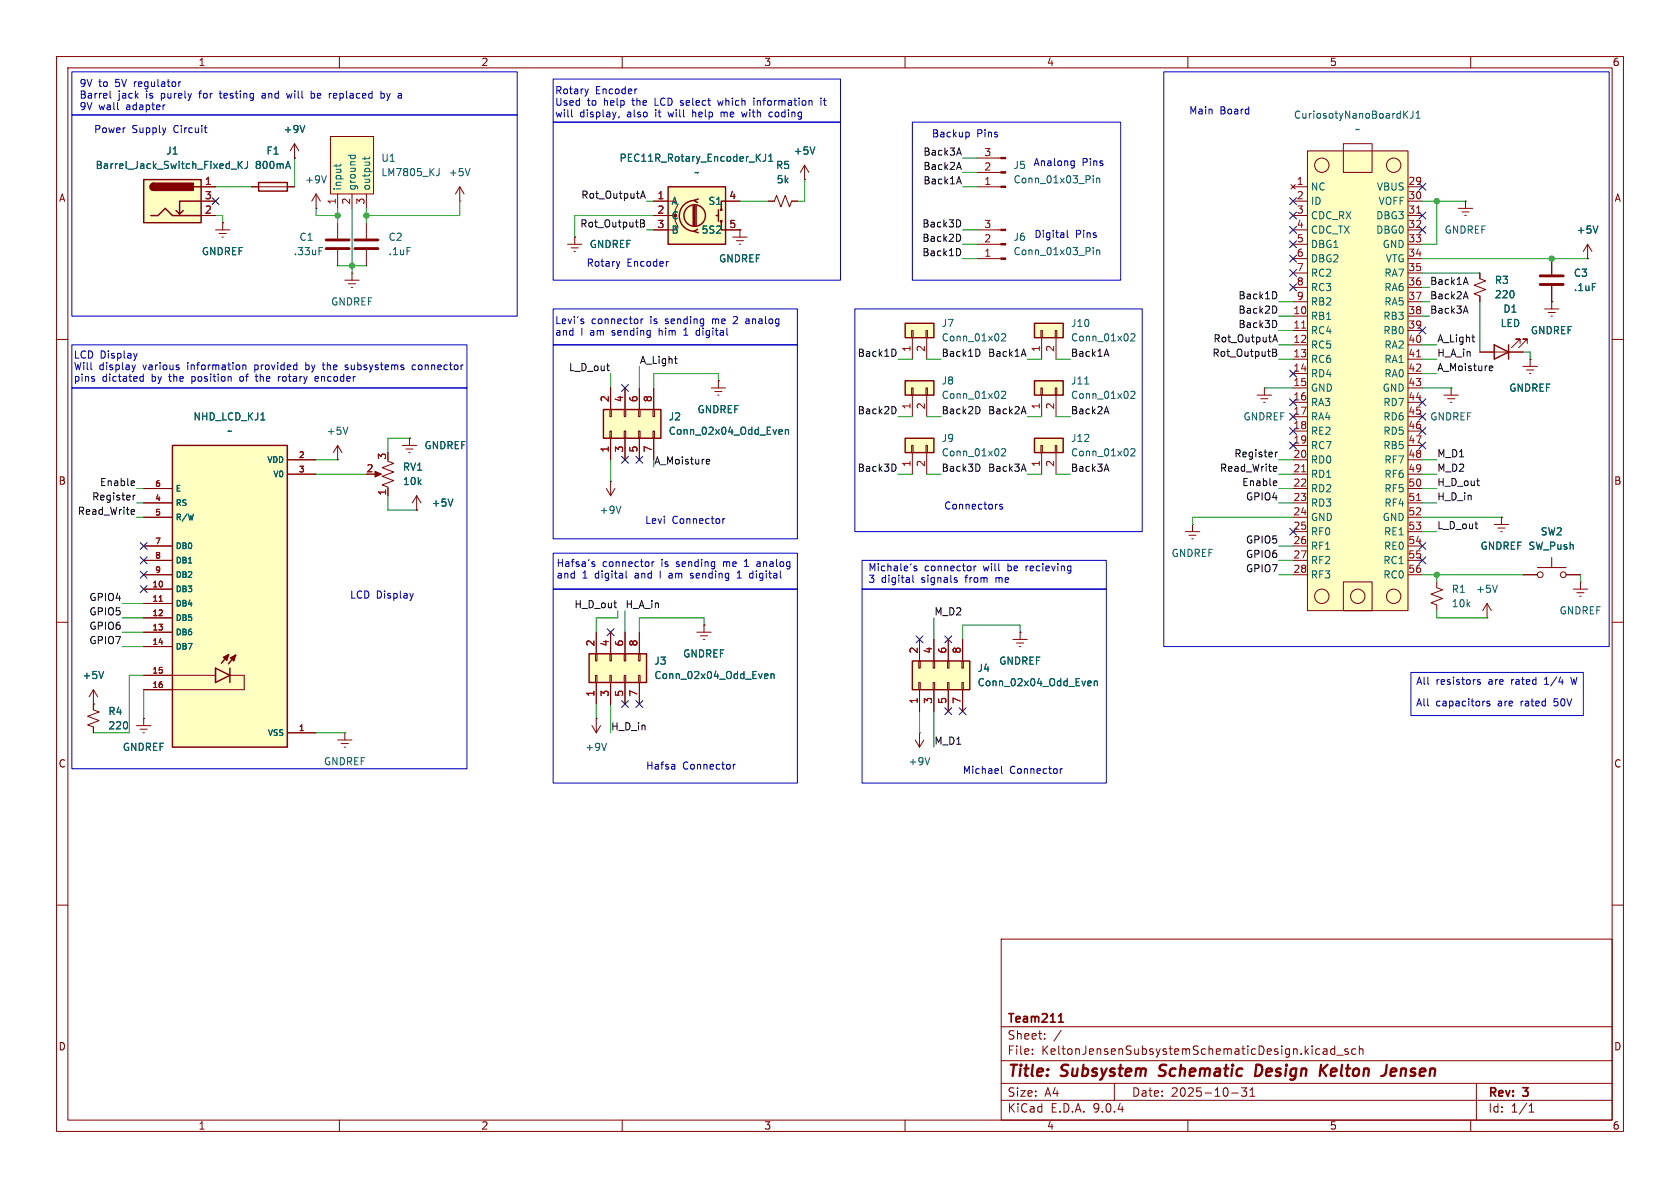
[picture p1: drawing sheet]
<svg xmlns="http://www.w3.org/2000/svg" width="297mm" height="210mm" viewBox="0 0 297 210" stroke-linecap="round" stroke-linejoin="round" font-family="sans-serif">
<g fill="none" stroke="#840000" stroke-width=".18">
<path d="M10 10h277v190h-277zM12 12h273v186h-273zM60 10v2M110 10v2M160 10v2M210 10v2M260 10v2M81.3 35.6h.1M81.3 33l-.8 1.3M81.3 33l.7 1.3M81.3 33v2.6M61 49.5h2.5"/>
<path d="M61.6 50.2h1.3M62.1 50.8h.3M62.2 48.3h.1M62.2 48.3v1.2M129.5 41.9h2.6M130.2 42.5h1.2M130.7 43.2h.2M130.8 40.6h.1M130.8 40.6v1.3M10 60h2M285 60h2M10 110h2"/>
<path d="M285 110h2M10 160h2M177 166h108v32h-108zM285 160h2M60 198v2M110 198v2M160 198v2M177 194.5h108M177 191.5h108M177 187.5h108M177 181.5h108M182.5 186.3v.1"/>
<path d="M182.5 185.5v.1M184.7 183.6v.1M184.7 182.8v.1M187.6 182.1l-1.3 2M197 191.5v3M210 198v2M217.7 193.2h1.2M219.5 192.3h.9l-.5 .6 .4 .1v.7l-.2 .1h-.4l-.2-.1M221 193.8h.8M221 192.7l.4-.4v1.5M234 185.5h.5l.1 .9M234.6 185.8h-.5a.29 .29 0 0 0-.2 .3 .29 .29 0 0 0 .2 .3l.5-.1"/>
<path d="M236 185.5l-.5-.1-.3 .3v.4l.2 .2h.6M236 184.9v1.5M236.3 186.5h1.2M238.3 185.5l-.3-.1-.3 .2 .1 .2 .5 .2v.3h-.6M239.7 185.5l-.5-.1-.2 .3v.4l.1 .2h.6M240.3 185.5l.2-.1 .4 .1 .1 .9M240.3 184.9v1.5M260 198v2M261 191.5v6.5M270.3 196.6h.9M270.3 195.5l.4-.4v1.5"/>
</g>
<path d="M204.8 190.1l.3 .1M205.1 188.4l-.1 .2 .1 .4M222.9 188.3l-.8-.1-.2 2h.4l.6-.3M233.7 189.1l.7 1.1M234.7 188.2l-1.3 1.2M246.8 189.4l-.9 .1M246.9 189.2l-.3-.3h-.4l-.3 .3v.9l.2 .1 .5-.1" fill="none" stroke="#840000" stroke-width=".4"/>
<path d="M187.3 179.5l.3-.3v1.5M187.1 180.7h.9" fill="none" stroke="#840000" stroke-width=".3"/>
<path d="M83.1 29.8l-.4 1.3" fill="none" stroke="#006464" stroke-width=".18"/>
<path d="M118.1 33h10.2v10.2h-10.2z" fill="#ffffc2"/>
<g fill="none" stroke="#840000" stroke-width=".25">
<path d="M118.1 33h10.2v10.2h-10.2zM122.6 36.3v3.6M122.8 35.4a2.73 2.73 0 0 0-2.7 2.8 2.73 2.73 0 0 0 2.7 2.7M122.8 36.3v3.6M123.1 36.3v3.6M123.4 35.2l-.7 .2 .6 .4M126.6 38.1h.4M127 37.1v2M127.5 39.1v1.5h.8M128.3 35.6h-.8v1.5M123.3 40.5l-.6 .4 .7 .2"/>
<circle cx="122.8" cy="38.1" r="1.9"/>
<circle cx="127.5" cy="37.1" r=".13"/>
<circle cx="127.5" cy="39.1" r=".13"/>
</g>
<path d="M115.6 38.1h3.8v1l.5 1M115.6 35.6h2.5M119.9 36.1l-.5 1v1h-.5M128.3 35.6h2.5M119.4 40.1v.5h-3.8M128.3 40.6h2.5" fill="none" stroke="#840000" stroke-width=".18"/>
<path d="M133.9 27.8l.5 .7M134.4 27.2l-.7 .8M135.3 27.2v1a.41 .41 0 0 1-.4 .3M135.9 28.5h.7M135.9 27.6l.4-.4v1.3" fill="none" stroke="#006464" stroke-width=".18"/>
<path d="M106.7 72.4h10.1v5.1h-10.1z" fill="#ffffc2"/>
<path d="M106.7 72.4h10.1v5.1h-10.1z" fill="none" stroke="#840000" stroke-width=".25"/>
<g fill="none" stroke="#840000" stroke-width=".18">
<path d="M107.8 76.2h.3v1.3h-.3zM107.8 72.4h.3v1.3h-.3zM107.9 68.6v3.8M107.9 77.5v3.8M110.4 76.2h.2v1.3h-.2zM110.4 72.4h.2v1.3h-.2zM110.5 68.6v3.8M110.5 77.5v3.8M112.9 76.2h.3v1.3h-.3zM112.9 72.4h.3v1.3h-.3zM113 68.6v3.8M113 77.5v3.8"/>
<path d="M115.4 76.2h.3v1.3h-.3zM115.4 72.4h.3v1.3h-.3zM115.6 68.6v3.8M115.6 77.5v3.8M104.6 128.3l.8 1.2M105.4 127h.1M105.4 127v2.5M106.2 128.3l-.8 1.2"/>
</g>
<path d="M137.9 75.9l.3 .1 .1 .2-.6 .2M138.2 76.7l-.3 .1M138.8 76.1l.2-.2 .3 .1 .1 .8M138.8 75.9v.9M107.2 131.4l-.4 1.3" fill="none" stroke="#006464" stroke-width=".18"/>
<path d="M182.9 77.5h5.1v2.5h-5.1z" fill="#ffffc2"/>
<path d="M182.9 77.5h5.1v2.5h-5.1z" fill="none" stroke="#840000" stroke-width=".25"/>
<path d="M172.7 33h4.2M172.7 30.5h4.2M172.7 27.9h4.2M184 78.7h.3v1.3h-.3zM186.6 78.7h.2v1.3h-.2zM184.1 80v3.8M186.7 80v3.8" fill="none" stroke="#840000" stroke-width=".18"/>
<path d="M193.3 31.1v.1M193.3 31.5v.8M193.9 31.5v.8M193.9 31.6l.2-.1h.3v.8M199.9 79.4l.5-.1 .2 .4-.7 .9h.7" fill="none" stroke="#006464" stroke-width=".18"/>
<g fill="#840000" stroke="#840000" stroke-width=".18">
<path d="M176.9 32.9h.9v.2h-.9z"/>
<path d="M176.9 30.4h.9v.2h-.9z"/>
<path d="M176.9 27.8h.9v.3h-.9z"/>
</g>
<path d="M160 57.2h5.1v2.5h-5.1z" fill="#ffffc2"/>
<path d="M160 57.2h5.1v2.5h-5.1z" fill="none" stroke="#840000" stroke-width=".25"/>
<path d="M59.7 39.4v2.8M59.7 44.2v2.8M161.2 58.4h.2v1.3h-.2zM161.3 59.7v3.8M163.7 58.4h.3v1.3h-.3zM163.8 59.7v3.8M123.2 111.8h2.5M123.8 112.4h1.3M124.3 113h.3M124.5 110.5h.1M124.5 110.5v1.3" fill="none" stroke="#840000" stroke-width=".18"/>
<path d="M56.4 43.8h.6M177.1 59.1l.4-.1 .3 .4-.8 .9h.8" fill="none" stroke="#006464" stroke-width=".18"/>
<path d="M57.7 42.4h4M57.7 43.9h4" fill="none" stroke="#840000" stroke-width=".51"/>
<path d="M160 67.3h5.1v2.6h-5.1z" fill="#ffffc2"/>
<path d="M160 67.3h5.1v2.6h-5.1z" fill="none" stroke="#840000" stroke-width=".25"/>
<path d="M161.2 68.6h.2v1.3h-.2zM161.3 69.9v3.8M163.7 68.6h.3v1.3h-.3zM163.8 69.9v3.8" fill="none" stroke="#840000" stroke-width=".18"/>
<path d="M177.1 69.3l.4-.1 .3 .3-.8 .9h.8" fill="none" stroke="#006464" stroke-width=".18"/>
<path d="M104.1 115.6h10.2v5.1h-10.2z" fill="#ffffc2"/>
<path d="M104.1 115.6h10.2v5.1h-10.2z" fill="none" stroke="#840000" stroke-width=".25"/>
<g fill="none" stroke="#840000" stroke-width=".18">
<path d="M105.3 119.4h.2v1.3h-.2zM105.3 115.6h.2v1.2h-.2zM105.4 111.8v3.8M107.8 119.4h.3v1.3h-.3zM107.8 115.6h.3v1.2h-.3zM107.9 111.8v3.8M110.4 119.4h.2v1.3h-.2zM110.4 115.6h.2v1.2h-.2zM110.5 111.8v3.8M112.9 119.4h.3v1.3h-.3zM112.9 115.6h.3v1.2h-.3zM113 111.8v3.8"/>
<path d="M105.4 120.7v3.8M107.9 120.7v3.8M110.5 120.7v3.8M113 120.7v3.8"/>
</g>
<path d="M135.3 119.1l.4 .1 .1 .2-.6 .1M135.7 119.9l-.4 .1M136.3 119.2l.2-.1 .3 .1v.8M136.3 119.1v.9" fill="none" stroke="#006464" stroke-width=".18"/>
<path d="M58.4 24.1h7.6v10.2h-7.6z" fill="#ffffc2"/>
<g fill="none" stroke="#840000" stroke-width=".18">
<path d="M39.4 39.4h.1M39.4 39.4v1.2M44.4 33h7.7M52.1 27.9h.1M52.1 25.4l-.8 1.3M52.1 25.4l.7 1.3M52.1 25.4v2.5M55.9 36.8h.1M55.9 34.3l-.8 1.3M55.9 34.3l.7 1.3M55.9 34.3v2.5M58.4 24.1h7.6v10.2h-7.6z"/>
<path d="M59.7 34.3v2.5M62.2 34.3v2.5M64.8 34.3v2.5M64.8 39.4v2.8M257.8 36.8h2.5M258.4 37.5h1.3M259 38.1h.2M259.1 35.6h.1M259.1 35.6v1.2M38.1 40.6h2.5M38.7 41.3h1.3M39.2 41.9h.3"/>
<path d="M64.8 44.2v2.8M107.2 86.4l.7 1.2M107.9 85.1h.1M107.9 85.1v2.5M108.7 86.4l-.8 1.2M24.1 128.3h2.6M24.8 128.9h1.2M25.3 129.5h.2M25.4 127h.1M25.4 127v1.3"/>
</g>
<g fill="none" stroke="#006464" stroke-width=".18">
<path d="M50.6 29.4h.6M50.9 28.5l.4 1.3M53.9 22.2l-.4 1.2M57.7 31.1l-.4 1.2M59.4 29v.5M60.3 29l-.2 .3h-1.1M61.5 27.5h1.3M62 27.5v.3M62.7 27.5l.1 .3M64.5 27.8v.4M65.3 27.8l-.1 .3h-1.1M77.6 29.8v.9a.41 .41 0 0 1-.4 .4"/>
<path d="M109.8 89.5l-.5 1.2"/>
</g>
<path d="M62.7 42.4h4.1M62.7 43.9h4.1" fill="none" stroke="#840000" stroke-width=".51"/>
<path d="M45.7 32.3h5.1v1.5h-5.1z" fill="none" stroke="#840000" stroke-width=".25"/>
<path d="M160 77.5h5.1v2.5h-5.1z" fill="#ffffc2"/>
<path d="M160 77.5h5.1v2.5h-5.1z" fill="none" stroke="#840000" stroke-width=".25"/>
<g fill="none" stroke="#840000" stroke-width=".18">
<path d="M142.2 31.8h.1M142.2 29.2l-.7 1.3M142.2 29.2l.8 1.3M142.2 29.2v2.6M125.7 68.6h2.6M126.4 69.2h1.2M126.9 69.9h.2M127 67.3h.1M127 67.3v1.3M161.2 78.7h.2v1.3h-.2zM163.7 78.7h.3v1.3h-.3zM161.3 80v3.8"/>
<path d="M163.8 80v3.8"/>
</g>
<path d="M144.1 26l-.5 1.2M177.1 79.4l.4-.1 .3 .4-.8 .9h.8" fill="none" stroke="#006464" stroke-width=".18"/>
<path d="M25.4 31.8h10.2v7.6h-10.2z" fill="#ffffc2"/>
<path d="M25.4 31.8h10.2v7.6h-10.2zM26.7 38.1h1.2l1.3-1.3 1.3 1.3h5.1M27.2 32.4a.64 .64 0 0 0-.7 .6 .64 .64 0 0 0 .7 .7M32.4 37.2l-.7 .6M34.3 33h1.3M35.6 35.6h-3.9v2.2l-.6-.6" fill="none" stroke="#840000" stroke-width=".25"/>
<g fill="#840000" stroke="#840000" stroke-width=".25">
<path d="M26.7 32.6l.5-.2v1.3a.63 .63 0 0 1-.6-.4 .63 .63 0 0 1 .1-.7z"/>
<path d="M27.2 32.4h7v1.3h-7z"/>
</g>
<path d="M35.6 33h2.5M35.6 35.6h2.5M35.6 38.1h2.5" fill="none" stroke="#840000" stroke-width=".18"/>
<path d="M40.9 29.9h.9M42.1 28.5v1.3M42.3 29.1l.5 .7M42.8 28.5l-.7 .7M43.8 28.5v.9a.41 .41 0 0 1-.5 .4" fill="none" stroke="#006464" stroke-width=".18"/>
<path d="M161.3 116.8h10.1v5.1h-10.1z" fill="#ffffc2"/>
<path d="M161.3 116.8h10.1v5.1h-10.1z" fill="none" stroke="#840000" stroke-width=".25"/>
<g fill="none" stroke="#840000" stroke-width=".18">
<path d="M135.9 35.6h1l.4-1.1 .7 2.1 .8-2.1 .8 2.1 .4-1h1M100.3 43.2h2.6M101 43.8h1.2M101.5 44.5h.2M101.6 41.9h.1M101.6 41.9v1.3M59.7 78.7l-.8 1.3M59.7 78.7l.8 1.3M59.7 78.7v2.6M71.1 78.7h2.6M71.8 79.4h1.2M72.4 77.5h.1"/>
<path d="M72.4 77.5v1.2M59.7 81.3h.1M66 83.8h1.1M68.6 81.5l1 .4-2 .8 2 .7-2 .8 2 .8-2 .7 1 .4v1.5M72.3 80h.2M73.7 90.2h.1M73.7 87.6l-.8 1.3M73.7 87.6l.7 1.3M73.7 87.6v2.6M162.4 116.8h.3v1.3h-.3zM162.6 113v3.8M165 116.8h.2v1.3h-.2z"/>
<path d="M165.1 113v3.8M167.5 116.8h.3v1.3h-.3zM167.6 113v3.8M170.1 116.8h.2v1.3h-.2zM170.2 113v3.8M162.4 120.7h.3v1.2h-.3zM162.6 121.9v3.8M165 120.7h.2v1.2h-.2zM165.1 121.9v3.8M167.5 120.7h.3v1.2h-.3zM167.6 121.9v3.8M170.1 120.7h.2v1.2h-.2z"/>
<path d="M170.2 121.9v3.8"/>
</g>
<path d="M61.5 75.5l-.4 1.3M80.1 88.2l-.5 1.3M192.5 120.4h.3l.1 .3-.6 .1M192.8 121.2h-.3M193.5 120.5l.1-.1h.3l.1 .8M193.5 120.4v.8" fill="none" stroke="#006464" stroke-width=".18"/>
<path d="M66.3 83.3l1.1 .5-1.1 .5z" fill="#840000" stroke="#840000" stroke-width=".18"/>
<path d="M182.9 67.3h5.1v2.6h-5.1z" fill="#ffffc2"/>
<path d="M182.9 67.3h5.1v2.6h-5.1z" fill="none" stroke="#840000" stroke-width=".25"/>
<g fill="none" stroke="#840000" stroke-width=".18">
<path d="M184 68.6h.3v1.3h-.3zM184.1 69.9v3.8M186.6 68.6h.2v1.3h-.2zM186.7 69.9v3.8M179.1 113h2.5M179.7 113.7h1.3M180.2 114.3h.3M180.3 111.8h.1M180.3 111.8v1.2M16.5 121.9v3.6l1 .4-2 .7 2 .8-2 .7 1 .4v1M16.5 124.5h.1M16.5 121.9l-.8 1.3"/>
<path d="M16.5 121.9l.8 1.3M59.7 130.8h2.5M60.3 131.4h1.3M60.8 132.1h.3M61 129.5h.1M61 129.5v1.3M161.8 130.8l.8 1.3M162.6 129.5h.1M162.6 129.5v2.6M163.3 130.8l-.7 1.3"/>
</g>
<path d="M191.8 67.9h.7M199.9 69.3l.5-.1 .2 .3-.7 .9h.7M18.3 118.7l-.4 1.3M164.4 133.9l-.4 1.3" fill="none" stroke="#006464" stroke-width=".18"/>
<path d="M30.5 78.7h20.3v53.4h-20.3z" fill="#ffffc2"/>
<g fill="none" stroke="#840000" stroke-width=".25">
<path d="M30.5 78.7h20.3v53.4h-20.3zM38.1 118.1l2.5 1.3-2.5 1.3zM39.9 116.1l-.2 .2M40 116h.1v.7M40.4 115.7l-.9 .5 .6 .5M40.4 115.7l-1.3 1.5M40.4 115.7l-.3 1M40.6 118.1v2.6M41.2 116.2l-.3 .2M41.2 116.1h.2l-.1 .7M41.7 115.8l-.9 .5 .5 .5M41.7 115.8l-1.3 1.5"/>
<path d="M41.7 115.8l-.4 1"/>
</g>
<g fill="none" stroke="#840000" stroke-width=".18">
<path d="M172.7 45.7h4.2M172.7 43.2h4.2M172.7 40.6h4.2M25.4 86.4h5.1M25.4 88.9h5.1M25.4 91.4h5.1M25.4 96.5h5.1M25.4 99.1h5.1M50.8 81.3h5.1M50.8 83.8h5.1M25.4 119.4h12.7M25.4 101.6h5.1"/>
<path d="M25.4 104.1h5.1M25.4 106.7h5.1M25.4 109.2h5.1M25.4 111.8h5.1M25.4 114.3h5.1M40.6 119.4h2.6v2.5h-17.8M50.8 129.5h5.1"/>
</g>
<path d="M28.1 106.3h.6" fill="none" stroke="#a90000" stroke-width=".18"/>
<path d="M193.3 43.8v.1M193.3 44.2v.8M193.9 44.2v.8M193.9 44.3l.2-.1h.3v.8M46.1 74.2h.7" fill="none" stroke="#006464" stroke-width=".18"/>
<g fill="#840000" stroke="#840000" stroke-width=".18">
<path d="M176.9 45.6h.9v.2h-.9z"/>
<path d="M176.9 43.1h.9v.2h-.9z"/>
<path d="M176.9 40.5h.9v.3h-.9z"/>
</g>
<path d="M182.9 57.2h5.1v2.5h-5.1z" fill="#ffffc2"/>
<path d="M182.9 57.2h5.1v2.5h-5.1z" fill="none" stroke="#840000" stroke-width=".25"/>
<g fill="none" stroke="#840000" stroke-width=".18">
<path d="M184 58.4h.3v1.3h-.3zM184.1 59.7v3.8M186.6 58.4h.2v1.3h-.2zM186.7 59.7v3.8M261.6 48.3v1l1 .4-2 .7 2 .8-2 .7 1 .4v1M209.5 94h2.6M210.2 94.6h1.3M210.7 95.3h.2M210.8 92.7h.1M210.8 92.7v1.3M264.2 92.7h2.5M264.8 93.3h1.3"/>
<path d="M265.3 94h.3M265.4 91.4h.1M265.4 91.4v1.3M274.3 98.6v1.7M254 102.9v1l1 .4-2 .7 2 .8-2 .8 1 .3v1.1M262.9 109.2h.1M262.9 106.7l-.8 1.3M262.9 106.7l.8 1.3M262.9 106.7v2.5M269.2 101.6h2.6M271.8 100.3h5.1M276.9 101.6h2.5"/>
<circle cx="272.3" cy="101.6" r=".51"/>
<circle cx="276.4" cy="101.6" r=".51"/>
</g>
<path d="M199.9 59.1l.5-.1 .2 .4-.7 .9h.7M264.7 103.4l-.4 1.3" fill="none" stroke="#006464" stroke-width=".18"/>
<path d="M231.1 26.7h17.8v81.3h-17.8z" fill="#ffffc2"/>
<g fill="none" stroke="#840000" stroke-width=".18">
<path d="M35.6 33h2.5M35.6 35.6h2.5M35.6 38.1h2.5M39.4 39.4h.1M44.4 33h1.3M50.8 33h1.3M52.1 27.9h.1M115.6 35.6h2.5M115.6 38.1h2.5M128.3 35.6h2.5M135.9 35.6h1M140 35.6h1"/>
<path d="M142.2 31.8h.1M228.2 32.6l.8 .8M228.6 33h2.5M228.6 35.6h2.5M228.6 38.1h2.5M229 32.6l-.8 .8M231.1 26.7h17.8v81.3h-17.8zM237.5 25.4h5.1v5.1h-5.1zM248.9 33h2.6M248.9 35.6h2.6M248.9 38.1h2.6M101.6 41.9h.1"/>
<path d="M115.6 40.6h2.5M128.3 40.6h2.5M130.8 40.6h.1M228.6 40.6h2.5M228.6 43.2h2.5M228.6 45.7h2.5M228.6 48.3h2.5M228.6 50.8h2.5M228.6 53.3h2.5M228.6 55.9h2.5M228.6 58.4h2.5M248.9 40.6h2.6"/>
<path d="M248.9 43.2h2.6M248.9 45.7h2.6M248.9 48.3h2.6M248.9 50.8h2.6M248.9 53.3h2.6M248.9 55.9h2.6M248.9 58.4h2.6M261.6 48.3v1M261.6 52.3v1M273 54.6h2.6M273.7 55.2h1.3M274.2 55.9h.2"/>
<path d="M274.3 53.3h.1M274.3 45.7v2.8M274.3 50.5v4.1M280.7 45.7h.1M280.7 43.2l-.8 1.3M280.7 43.2l.7 1.3M280.7 43.2v2.5M72.4 77.5h.1M107.9 68.6v3.8M107.9 77.5v3.8M110.5 68.6v3.8M110.5 77.5v3.8"/>
<path d="M113 68.6v3.8M113 77.5v3.8M115.6 68.6v3.8M115.6 77.5v3.8M127 67.3h.1M222.2 69.9h2.6M222.9 70.5h1.3M223.4 71.1h.2M223.5 68.6h.1M223.5 68.6v1.3M228.6 61h2.5M228.6 63.5h2.5"/>
<path d="M228.6 66h2.5M228.6 68.6h2.5M228.6 71.1h2.5M228.6 73.7h2.5M228.6 76.2h2.5M228.6 78.7h2.5M248.9 61h2.6M248.9 63.5h2.6M248.9 66h2.6M248.9 68.6h2.6M248.9 71.1h2.6M248.9 73.7h2.6"/>
<path d="M248.9 76.2h2.6M248.9 78.7h2.6M255.3 69.9h2.5M255.9 70.5h1.3M256.4 71.1h.3M256.5 68.6h.1M256.5 68.6v1.3M261.6 62.2h7.6M268.7 60.7v-.8h-.7h.7l-1.5 1.6M269.2 64.8h2.6M269.9 65.4h1.2M270 60.7v-.8h-.8h.8l-1.5 1.6"/>
<path d="M270.4 66h.2M270.5 63.5h.1M270.5 63.5v1.3M25.4 86.4h5.1M25.4 88.9h5.1M25.4 91.4h5.1M25.4 96.5h5.1M25.4 99.1h5.1M50.8 81.3h5.1M50.8 83.8h5.1M68.6 86.4v1.2M73.7 90.2h.1"/>
<path d="M228.6 81.3h2.5M228.6 83.8h2.5M228.6 86.4h2.5M228.6 88.9h2.5M228.6 91.4h2.5M228.6 94h2.5M228.6 96.5h2.5M228.6 99.1h2.5M248.9 81.3h2.6M248.9 83.8h2.6M248.9 86.4h2.6M248.9 88.9h2.6"/>
<path d="M248.9 91.4h2.6M248.9 94h2.6M248.9 96.5h2.6M248.9 99.1h2.6M265.4 91.4h.1M25.4 101.6h5.1M25.4 104.1h5.1M25.4 106.7h5.1M25.4 109.2h5.1M25.4 111.8h5.1M25.4 114.3h5.1M25.4 119.4h5.1"/>
<path d="M105.4 111.8v3.8M107.9 111.8v3.8M110.5 111.8v3.8M113 111.8v3.8M124.5 110.5h.1M162.6 113v3.8M165.1 113v3.8M167.6 113v3.8M170.2 113v3.8M180.3 111.8h.1M228.6 101.6h2.5M237.5 102.9h5.1v5.1h-5.1z"/>
<path d="M248.9 101.6h2.6M269.2 101.6h2.6M276.9 101.6h2.5M278.1 104.1h2.6M278.8 104.8h1.2M279.3 105.4h.2M279.4 102.9h.1M279.4 102.9v1.2M16.5 124.5h.1M16.5 124.5v1M16.5 128.5v1M25.4 127h.1"/>
<path d="M25.4 121.9h5.1M50.8 129.5h5.1M105.4 120.7v3.8M107.9 120.7v3.8M110.5 120.7v3.8M113 120.7v3.8M162.6 121.9v3.8M165.1 121.9v3.8M167.6 121.9v3.8M170.2 121.9v3.8"/>
<circle cx="233.7" cy="29.2" r="1.27"/>
<circle cx="246.4" cy="29.2" r="1.27"/>
<circle cx="233.7" cy="105.4" r="1.27"/>
<circle cx="240" cy="105.4" r="1.27"/>
<circle cx="246.4" cy="105.4" r="1.27"/>
</g>
<path d="M250.4 37.7h.8M230.1 58h.7M250.4 63.1h.8M230.1 83.4h.7M250.4 88.5h.8M28.1 106.3h.6" fill="none" stroke="#a90000" stroke-width=".18"/>
<g fill="none" stroke="#006464" stroke-width=".18">
<path d="M248.9 19.6l-.7 .8M249.8 19.6v.9a.41 .41 0 0 1-.5 .4M250.3 20l.4-.4v1.3M40.9 29.9h.9M42.1 28.5v1.3M42.3 29.1l.5 .7M42.8 28.5l-.7 .7M43.8 28.5v.9a.41 .41 0 0 1-.5 .4M50.6 29.4h.6M50.9 28.5l.4 1.3M53.9 22.2l-.4 1.2M133.9 27.8l.5 .7"/>
<path d="M134.4 27.2l-.7 .8M135.3 27.2v1a.41 .41 0 0 1-.4 .3M135.9 28.5h.7M135.9 27.6l.4-.4v1.3M144.1 26l-.5 1.2M248.3 20.2l.6 .7M250.3 20.9h.8M282.5 39.9l-.4 1.3M46.1 74.2h.7M137.9 75.9l.3 .1 .1 .2-.6 .2M138.2 76.7l-.3 .1M138.8 76.1l.2-.2 .3 .1 .1 .8"/>
<path d="M138.8 75.9v.9M80.1 88.2l-.5 1.3M18.3 118.7l-.4 1.3M135.3 119.1l.4 .1 .1 .2-.6 .1M135.7 119.9l-.4 .1M136.3 119.2l.2-.1 .3 .1v.8M136.3 119.1v.9M192.5 120.4h.3l.1 .3-.6 .1M192.8 121.2h-.3M193.5 120.5l.1-.1h.3l.1 .8M193.5 120.4v.8"/>
</g>
<path d="M272.3 48.8h4.1M272.3 50.3h4.1" fill="none" stroke="#840000" stroke-width=".51"/>
<path d="M264.2 61l2.5 1.2-2.5 1.3zM266.7 61v2.5" fill="none" stroke="#840000" stroke-width=".25"/>
<g fill="none" stroke="#0f0f0f" stroke-width=".18">
<path d="M113.2 38.9l.6 .1 .1 .2-.2 .3M113.2 39.5h.5M113.2 35l.5-1.2 .4 1.2M113.4 34.7h.6M113.7 39.5l.3 .2-.1 .3-.7 .1M169.2 32.1h.6M169.2 27.1h.6M169.2 29.6h.6M169.5 31.2l.5 1.3M169.5 26.2l.5 1.2M169.5 28.7l.5 1.3M169.6 38.9l.2 .5-.2 .7"/>
<path d="M169.6 41.5l.2 .4-.2 .7M169.6 44l.2 .5-.2 .6M225.5 51.6l.2 .5-.2 .7M225.5 54.2l.2 .4-.2 .7M225.5 56.7l.2 .5-.2 .6M258.8 49.9h.6M258.8 52.5h.6M258.8 55h.6M259.1 49l.4 1.3M259.1 51.6l.4 1.2M259.1 54.1l.4 1.3M260.2 59.6h.5"/>
<path d="M119.2 63.4h.5M119.6 64.3h.1M158.2 61.8l.2 .5-.2 .6M158.2 71.9l.2 .5-.2 .7M173 61.8l.2 .5-.2 .6M173 71.9l.2 .5-.2 .7M180.7 72.8h.6M180.7 62.6h.6M181 71.9l.4 1.2M181 61.7l.4 1.3M195.3 72.8h.6M195.3 62.6h.6"/>
<path d="M195.6 61.7l.4 1.3M195.6 71.9l.4 1.2M225 60.4l.4-1.2 .4 1.2M225 61.7l.6 .1 .1 .3-.3 .2M225 62.3h.4M225.1 60.1h.6M225.4 62.3l.3 .3v.3l-.7 .1M225.5 79.9v.9M225.8 79.9l-.3 .3M260.6 60.4h.1M263.5 64.7h.3l.1 .3-.6 .1M263.8 65.5h-.3"/>
<path d="M23.4 90.1h.3l.1 .3-.6 .1M23.5 87.5v.9M23.6 85l.2 .3-.6 .1M23.7 85.8h-.1M23.7 90.9h-.3M23.9 87.5l-.4 .3M125 81.2l.4 .1 .1 .2-.6 .1M125.4 82h-.4M158.2 82.1l.2 .5-.2 .6M173 82.1l.2 .5-.2 .6M180.7 82.9h.6M181 82l.4 1.3"/>
<path d="M195.3 82.9h.6M195.6 82l.4 1.3M225.3 82.5h.4v.3l-.6 .1M225.5 85l.2 .3-.6 .1M225.7 85.8h-.2M225.7 83.2l-.4 .1"/>
</g>
<g fill="none" stroke="#009600" stroke-width=".18">
<path d="M38.1 38.1h1.3v1.3M38.1 33h6.3M52.1 27.9v5.1M55.9 36.8v1.3h3.8M59.7 36.8v2.6M62.2 36.8v11.5M64.8 36.8v2.6M81.3 35.6v2.5h-16.5M114.3 35.6h1.3M115.6 38.1h-14v3.8M130.8 35.6h5.1M142.2 31.8v3.8h-1.2"/>
<path d="M170.2 30.5h2.5M170.2 33h2.5M170.2 27.9h2.5M251.5 35.6h7.6M254 35.6v7.6h-2.5M59.7 47h5.1M114.3 40.6h1.3M170.2 40.6h2.5M170.2 45.7h2.5M170.2 43.2h2.5M226.1 55.9h2.5M226.1 53.3h2.5"/>
<path d="M226.1 58.4h2.5M251.5 45.7h29.2M251.5 55.9h1.2M251.5 48.3h10.1M251.5 50.8h1.2M251.5 53.3h1.2M261.6 53.3v8.9M72.4 77.5h-3.8v2.5M107.9 66v2.6M113 64.8v3.8M127 67.3v-1.3h-11.4v2.6M158.7 63.5h2.6"/>
<path d="M158.7 73.7h2.6M163.8 63.5h2.6M163.8 73.7h2.6M181.6 63.5h2.5M181.6 73.7h2.5M186.7 63.5h2.5M186.7 73.7h2.5M223.5 68.6h5.1M226.1 63.5h2.5M226.1 61h2.5M251.5 66h2.5M251.5 68.6h5"/>
<path d="M251.5 63.5h2.5M251.5 61h2.5M269.2 62.2h1.3v1.3M24.1 88.9h1.3M24.1 86.4h1.3M24.1 91.4h1.3M55.9 83.8h8.9M55.9 81.3h3.8M68.6 87.6v2.6h5.1M107.9 81.3v3.8M158.7 83.8h2.6M163.8 83.8h2.6"/>
<path d="M181.6 83.8h2.5M186.7 83.8h2.5M226.1 83.8h2.5M226.1 81.3h2.5M226.1 88.9h2.5M226.1 86.4h2.5M226.1 96.5h2.5M226.1 99.1h2.5M228.6 91.4h-17.8v1.3M251.5 83.8h2.5M251.5 81.3h2.5M251.5 88.9h2.5"/>
<path d="M251.5 86.4h2.5M251.5 91.4h13.9M251.5 94h2.5M21.6 109.2h3.8M21.6 114.3h3.8M21.6 111.8h3.8M21.6 106.7h3.8M25.4 119.4h-2.5v10.1h-6.4M109.2 108v1.2h-3.8v2.6M110.5 108v3.8M124.5 110.5v-1.3h-11.5v2.6M165.1 109.2v3.8"/>
<path d="M180.3 111.8v-1.3h-10.1v2.5M226.1 101.6h2.5M251.5 101.6h17.7M254 108v1.2h8.9M254 101.6v1.3M279.4 101.6v1.3M25.4 121.9v5.1M55.9 129.5h5.1M105.4 124.5v2.5M107.9 124.5v5M162.6 125.7v3.8M165.1 125.7v6.4"/>
</g>
<g fill="none" stroke="#000084" stroke-width=".18">
<path d="M37.5 35l1.2 1.2M38.7 35l-1.2 1.2M228 35l1.2 1.2M228 37.5l1.2 1.2M229.2 35l-1.2 1.2M229.2 37.5l-1.2 1.2M250.9 32.4l1.2 1.2M250.9 37.5l1.2 1.2M252.1 32.4l-1.2 1.2M252.1 37.5l-1.2 1.2M228 42.6l1.2 1.2M228 50.2l1.2 1.2"/>
<path d="M228 47.7l1.2 1.2M228 45.1l1.2 1.2M228 40l1.2 1.2M229.2 42.6l-1.2 1.2M229.2 50.2l-1.2 1.2M229.2 47.7l-1.2 1.2M229.2 45.1l-1.2 1.2M229.2 40l-1.2 1.2M250.9 57.8l1.2 1.2M250.9 40l1.2 1.2M252.1 57.8l-1.2 1.2M252.1 40l-1.2 1.2"/>
<path d="M109.9 68l1.2 1.2M111.1 68l-1.2 1.2M228 65.4l1.2 1.2M228 78.1l1.2 1.2M228 75.6l1.2 1.2M228 70.5l1.2 1.2M228 73.1l1.2 1.2M229.2 65.4l-1.2 1.2M229.2 78.1l-1.2 1.2M229.2 75.6l-1.2 1.2M229.2 70.5l-1.2 1.2M229.2 73.1l-1.2 1.2"/>
<path d="M250.9 70.5l1.2 1.2M250.9 78.1l1.2 1.2M250.9 75.6l1.2 1.2M250.9 73.1l1.2 1.2M252.1 70.5l-1.2 1.2M252.1 78.1l-1.2 1.2M252.1 75.6l-1.2 1.2M252.1 73.1l-1.2 1.2M24.8 95.9l1.2 1.2M24.8 98.5l1.2 1.2M26 95.9l-1.2 1.2M26 98.5l-1.2 1.2"/>
<path d="M109.9 80.7l1.2 1.2M111.1 80.7l-1.2 1.2M112.4 80.7l1.2 1.2M113.6 80.7l-1.2 1.2M228 93.4l1.2 1.2M229.2 93.4l-1.2 1.2M250.9 95.9l1.2 1.2M250.9 98.5l1.2 1.2M252.1 95.9l-1.2 1.2M252.1 98.5l-1.2 1.2M24.8 103.5l1.2 1.2M24.8 101l1.2 1.2"/>
<path d="M26 103.5l-1.2 1.2M26 101l-1.2 1.2M107.3 111.2l1.3 1.2M108.6 111.2l-1.3 1.2M162 112.4l1.2 1.2M163.2 112.4l-1.2 1.2M167 112.4l1.2 1.2M168.2 112.4l-1.2 1.2M109.9 123.9l1.2 1.2M111.1 123.9l-1.2 1.2M112.4 123.9l1.2 1.2M113.6 123.9l-1.2 1.2"/>
<path d="M167 125.1l1.2 1.2M168.2 125.1l-1.2 1.2M169.6 125.1l1.2 1.2M170.8 125.1l-1.2 1.2"/>
</g>
<g fill="none" stroke="#0000c2" stroke-width=".18">
<path d="M12.7 12.7h78.7v7.6h-78.7zM19.5 16.1v1.1l.1 .1M31.6 14.5v.8M32 14.5l-.4 .2M38.7 16.5h.5M38.9 16.1l.1 1.2M46.7 16.5l-.3 .1M46.8 16.9h-.3l-.2 .1 .1 .3h.4M50.7 16.5l.2 .8 .2-.6 .3 .6M55 16.6l.4-.1 .2 .2-.1 .6h-.5M55 16.1v1.2M59.4 16.5h-.3l-.2 .2 .1 .6h.4"/>
<path d="M59.5 16.8l-.6 .1M67.3 16.6l.4-.1 .3 .2-.2 .6h-.5M67.3 16.1v1.2M68.4 16.5l.3 .8M68.5 17.7l-.1 .1M97.8 14h50.8v7.6h-50.8zM101 19.4v1.1l.2 .2M104 15.7l-.3 .9M112.6 15.7l-.2 .1M122.5 19.4v1.3M122.6 19.8l-.1 .1M126.9 17.8l.2 .8 .3-.6"/>
<path d="M127.5 19.8v.9M127.8 19.8l-.3 .1M131.1 19.8l.2 .9 .3-.6 .2 .6M133.3 17.3v.2M133.3 17.8v.8M136.5 19.9l-.3-.1-.3 .3 .2 .5h.4M143.5 17.8l.1 .8M145.1 17.3v.2M145.1 17.8v.8M145.6 17.8h.4M145.7 17.3v1.1l.3 .2M205.7 12.7h78.8v101.6h-78.8z"/>
<path d="M12.7 20.3h78.7v35.6h-78.7zM36.1 22.6h.5M36.3 23.4h.3M97.8 21.6h50.8v27.9h-50.8zM109.5 20.6l-.2 .2M161.3 21.6h36.8v27.9h-36.8zM170.9 23.4h.3l.2 .2-.1 .5-.4 .1M189.6 28.4l.3 .1M189.9 28.4v1.1l-.1 .1-.3 .1M189.9 29.2l-.3 .1M97.8 54.6h43.2v6.4h-43.2zM103 56.8l.2 .2-.2 .2"/>
<path d="M103 56.4h.2M109.6 46.2l-.3 .9M113.3 56.4v.8M113.7 56.4l-.4 .2M118.2 46.2l-.3 .1M120.9 59.3h.7M123.2 58.5l-.1 .5 .1 .2 .3 .1M129.8 55.9l-.1 .2M130.3 56.5l-.7 .7h.8M131.8 57l.2 .2h.3M132.3 56.4h-.4M132.3 56.7h-.3l-.2 .2"/>
<path d="M151.1 54.6h50.8v39.4h-50.8zM188.7 40.7v1.1l.2 .2M12.7 68.6h69.8v67.3h-69.8zM12.7 61h69.8v7.6h-69.8zM23.3 64.5l.3 .9M23.6 65.4l-.1 .3M23.9 64.5l-.3 .9M24.2 62.5l-.3 .8M24.7 67.2l.3 .2 .3-.1M25.3 66.1v1.3M25.3 66.6h-.3l-.3 .2M31.6 65v.3"/>
<path d="M42.5 66.6l-.1 .2 .1 .5M42.9 64.5v.9M42.9 64.6l.2-.1 .3 .1 .1 .8M45.3 66.1v1.1l.3 .2M49.2 66.6v.8M49.3 66.6l-.1 .2M54.1 64.1v1.3M54.1 65.3l.1 .1M54.2 64.5l-.1 .1M55.7 66.6v.7h.5M56.2 66.6l.1 .3-.6 .1M57 64.5h.4"/>
<path d="M57.1 64.1v1.1l.3 .2M61.5 64.6l-.3-.1-.2 .2 .6 .4M61.6 65.2l-.2 .2-.4-.1M73.5 64.6l-.4-.1-.2 .2 .1 .6h.5M97.8 61h43.2v34.3h-43.2zM97.8 97.8h43.2v6.3h-43.2zM104.7 99.7l.4 .1 .1 .2-.2 .1h-.4M104.7 99.4h.4M115.3 99.3v.8M115.6 99.3l-.3 .2M127.8 91.7v.8M128.1 91.7l-.3 .2"/>
<path d="M131.8 99.1l-.2 .1M134.2 99.3l-.4 .1M134.3 99.7h-.3l-.2 .1v.3h.5M152.4 99.1h43.2v5h-43.2zM177.2 89.2l-.3-.1-.2 .2 .1 .2 .4 .1v.3h-.5M73.1 104.9l-.3 .8M97.8 104.1h43.2v34.3h-43.2zM110.7 100.9v1.1l.2 .2M116.7 100.9v1.3M118.4 101.3l-.1 .1M118.4 101.7l-.2 .2 .2 .3M122 102.1l.4 .1"/>
<path d="M122.1 101.4v.3l.3 .1M130.3 102.2h.8M130.3 101.3l.4-.4v1.3M131.6 100.1h.7M133.1 101.4l-.4-.1-.2 .3 .1 .5h.5M133.1 100.9v1.3M152.4 104.1h43.2v34.3h-43.2zM161.4 101.7v1.1l.2 .2M162 100.1h-.3l-.1 .1v.2l.4 .1v.3h-.4M169.1 102.5l.1 .2-.1 .3M169.1 102.1l.1 .1M172.2 100.1v.8"/>
<path d="M172.6 100.1l-.4 .2M249.4 118.9h30.5v7.6h-30.5zM277.7 119.7l.3 1.3M129.6 135.1v.9M130 135.1l-.4 .3M177 135.5v1l.2 .2M187.4 135.9v.8M187.8 135.9l-.4 .2M261.7 120.2l-.3-.1-.2 .2 .1 .2 .4 .1v.3h-.5M262.4 123.9h.1M263.3 124l-.3-.1-.1 .2v.2l.4 .1v.3h-.4M273 121h.8"/>
<path d="M273.2 120l-.2 .1"/>
</g>
<g fill="#009600" stroke="#009600" stroke-width=".18">
<circle cx="64.8" cy="38.1" r=".46"/>
<circle cx="62.2" cy="47" r=".46"/>
<circle cx="59.7" cy="38.1" r=".46"/>
<circle cx="254" cy="101.6" r=".46"/>
<circle cx="254" cy="35.6" r=".46"/>
<circle cx="274.3" cy="45.7" r=".46"/>
</g>
<g font-size="2.8" fill="#840000">
<text x="178" y="190.9">Title:</text>
<text x="187.7" y="190.9">Subsystem</text>
<text x="205.8" y="190.9">Schematic</text>
<text x="223.5" y="190.9">Design</text>
<text x="235.8" y="190.9">Kelton</text>
<text x="247.6" y="190.9">Jensen</text>
</g>
<g font-size="2.1" fill="#840000">
<text x="178" y="184">Sheet:</text>
<text x="178" y="181.2">Team211</text>
<text x="178" y="186.7">File:</text>
<text x="184.1" y="186.7">KeltonJensenSubsystemSchematicDesign.kicad_sch</text>
<text x="178" y="196.9">KiCad</text>
<text x="178" y="194.1">Size:</text>
<text x="184.7" y="194.1">A4</text>
<text x="185.7" y="196.9">E.D.A.</text>
<text x="193.3" y="196.9">9.0.4</text>
<text x="200" y="194.1">Date:</text>
<text x="207" y="194.1">2025-10-31</text>
<text x="263" y="194.3">Rev:</text>
<text x="263" y="196.9">Id:</text>
<text x="267.1" y="196.9">1/1</text>
<text x="269.4" y="194.3">3</text>
</g>
<g font-size="1.8" fill="#840000">
<text x="35" y="11.9">1</text>
<text x="85" y="11.9">2</text>
<text x="135" y="11.9">3</text>
<text x="185" y="11.9">4</text>
<text x="235" y="11.9">5</text>
<text x="285" y="11.9">6</text>
<text x="10.3" y="35.9">A</text>
<text x="285.3" y="35.9">A</text>
<text x="10.3" y="85.9">B</text>
<text x="285.3" y="85.9">B</text>
<text x="10.3" y="135.9">C</text>
<text x="285.3" y="135.9">C</text>
<text x="10.3" y="185.9">D</text>
<text x="285.3" y="185.9">D</text>
<text x="35" y="199.9">1</text>
<text x="85" y="199.9">2</text>
<text x="135" y="199.9">3</text>
<text x="185" y="199.9">4</text>
<text x="235" y="199.9">5</text>
<text x="285" y="199.9">6</text>
</g>
<g font-size="1.8" fill="#0000c2">
<text x="14" y="15.6">9V</text>
<text x="14" y="17.6">Barrel</text>
<text x="17.4" y="15.6">to</text>
<text x="20.5" y="15.6">5V</text>
<text x="20.9" y="17.6">jack</text>
<text x="24" y="15.6">regulator</text>
<text x="25.9" y="17.6">is</text>
<text x="28.7" y="17.6">purely</text>
<text x="35.7" y="17.6">for</text>
<text x="39.5" y="17.6">testing</text>
<text x="47.2" y="17.6">and</text>
<text x="51.8" y="17.6">will</text>
<text x="56.2" y="17.6">be</text>
<text x="59.6" y="17.6">replaced</text>
<text x="69" y="17.6">by</text>
<text x="98" y="16.9">Rotary</text>
<text x="105.3" y="16.9">Encoder</text>
<text x="14" y="19.7">9V</text>
<text x="16.5" y="23.7">Power</text>
<text x="17.4" y="19.7">wall</text>
<text x="22.4" y="19.7">adapter</text>
<text x="23.3" y="23.7">Supply</text>
<text x="30.8" y="23.7">Circuit</text>
<text x="98" y="18.9">Used</text>
<text x="98" y="20.9">will</text>
<text x="102.5" y="20.9">display,</text>
<text x="103.8" y="18.9">to</text>
<text x="106.9" y="18.9">help</text>
<text x="111" y="20.9">also</text>
<text x="112.1" y="18.9">the</text>
<text x="116.1" y="20.9">it</text>
<text x="116.2" y="18.9">LCD select</text>
<text x="118.6" y="20.9">will</text>
<text x="123.1" y="20.9">help</text>
<text x="127.8" y="18.9">which</text>
<text x="128.3" y="20.9">me</text>
<text x="132.2" y="20.9">with</text>
<text x="134.3" y="18.9">information</text>
<text x="137.2" y="20.9">coding</text>
<text x="210.1" y="20.4">Main</text>
<text x="215.7" y="20.4">Board</text>
<text x="164.7" y="24.5">Backup</text>
<text x="172.7" y="24.5">Pins</text>
<text x="182.6" y="29.6">Analong</text>
<text x="191.3" y="29.6">Pins</text>
<text x="103.6" y="47.3">Rotary</text>
<text x="110.8" y="47.3">Encoder</text>
<text x="182.8" y="42.3">Digital</text>
<text x="190.1" y="42.3">Pins</text>
<text x="98" y="57.5">Levi's</text>
<text x="98" y="59.5">and</text>
<text x="102.7" y="59.5">I</text>
<text x="104.4" y="59.5">am</text>
<text x="104.5" y="57.5">connector</text>
<text x="108.5" y="59.5">sending</text>
<text x="115.1" y="57.5">is</text>
<text x="116.9" y="59.5">him</text>
<text x="117.9" y="57.5">sending</text>
<text x="121.6" y="59.5">1</text>
<text x="123.9" y="59.5">digital</text>
<text x="126.4" y="57.5">me</text>
<text x="130.3" y="57.5">2</text>
<text x="132.7" y="57.5">analog</text>
<text x="13" y="63.6">LCD Display</text>
<text x="13" y="65.6">Will</text>
<text x="17.5" y="65.6">display</text>
<text x="25.4" y="65.6">various</text>
<text x="33.4" y="65.6">information</text>
<text x="45.5" y="65.6">provided</text>
<text x="54.7" y="65.6">by</text>
<text x="58" y="65.6">the</text>
<text x="62.1" y="65.6">subsystems</text>
<text x="74.1" y="65.6">connector</text>
<text x="13" y="67.7">pins</text>
<text x="18.1" y="67.7">dictated</text>
<text x="26.9" y="67.7">by</text>
<text x="30.2" y="67.7">the</text>
<text x="34.3" y="67.7">position</text>
<text x="43.1" y="67.7">of</text>
<text x="46.1" y="67.7">the</text>
<text x="50.2" y="67.7">rotary</text>
<text x="57" y="67.7">encoder</text>
<text x="114" y="92.8">Levi</text>
<text x="118.8" y="92.8">Connector</text>
<text x="166.8" y="90.3">Connectors</text>
<text x="98.3" y="100.4">Hafsa's</text>
<text x="106.5" y="100.4">connector</text>
<text x="117" y="100.4">is</text>
<text x="119.8" y="100.4">sending</text>
<text x="128.3" y="100.4">me</text>
<text x="132.3" y="100.4">1</text>
<text x="134.7" y="100.4">analog</text>
<text x="153.4" y="101.2">Michale's</text>
<text x="163.4" y="101.2">connector</text>
<text x="174" y="101.2">will</text>
<text x="178.4" y="101.2">be</text>
<text x="181.8" y="101.2">recieving</text>
<text x="61.8" y="106">LCD Display</text>
<text x="98.3" y="102.5">and</text>
<text x="102.9" y="102.5">1</text>
<text x="105.3" y="102.5">digital</text>
<text x="112.5" y="102.5">and</text>
<text x="118.9" y="102.5">am</text>
<text x="122.9" y="102.5">sending</text>
<text x="133.8" y="102.5">digital</text>
<text x="153.4" y="103.2">3</text>
<text x="155.8" y="103.2">digital</text>
<text x="163" y="103.2">signals</text>
<text x="171" y="103.2">from</text>
<text x="176.5" y="103.2">me</text>
<text x="250.2" y="125.1">All</text>
<text x="250.3" y="121.3">All</text>
<text x="253.8" y="125.1">capacitors</text>
<text x="253.9" y="121.3">resistors</text>
<text x="263.2" y="121.3">are</text>
<text x="264.9" y="125.1">are</text>
<text x="267.4" y="121.3">rated</text>
<text x="269.1" y="125.1">rated</text>
<text x="273.5" y="121.3">1/4</text>
<text x="275.2" y="125.1">50V</text>
<text x="278.4" y="121.3">W</text>
<text x="114.1" y="136.2">Hafsa</text>
<text x="120.7" y="136.2">Connector</text>
<text x="170.1" y="137">Michael</text>
<text x="178.5" y="137">Connector</text>
</g>
<g font-size="1.8" fill="#006464">
<text x="50" y="23.7">+9V</text>
<text x="228.6" y="21.2">CuriosotyNanoBoardKJ1</text>
<text x="239.5" y="23.7">~</text>
<text x="29.3" y="27.5">J1</text>
<text x="47" y="27.5">F1</text>
<text x="67.3" y="28.8">U1</text>
<text x="109.4" y="28.8">PEC11R_Rotary_Encoder_KJ1</text>
<text x="140.2" y="27.5">+5V</text>
<text x="16.8" y="30.1">Barrel_Jack_Switch_Fixed_KJ</text>
<text x="45" y="30.1">800mA</text>
<text x="53.8" y="32.6">+9V</text>
<text x="60.6" y="33.8" transform="rotate(-90 60.6 33.8)">input</text>
<text x="63.1" y="33.8" transform="rotate(-90 63.1 33.8)">ground</text>
<text x="65.6" y="33.8" transform="rotate(-90 65.6 33.8)">output</text>
<text x="67.3" y="31.3">LM7805_KJ</text>
<text x="79.2" y="31.3">+5V</text>
<text x="122.6" y="31.3">~</text>
<text x="137.1" y="30.1">R5</text>
<text x="137.2" y="32.6">5k</text>
<text x="179.1" y="30.1">J5</text>
<text x="179.1" y="32.6">Conn_01x03_Pin</text>
<text x="231.6" y="33.9">NC</text>
<text x="243.3" y="33.9">VBUS</text>
<text x="118.6" y="36.4">A</text>
<text x="118.6" y="39">C</text>
<text x="118.6" y="41.5">B</text>
<text x="123.9" y="41.5">5S2</text>
<text x="125.1" y="36.4">S1</text>
<text x="231.6" y="36.4">ID</text>
<text x="231.6" y="39">CDC_RX</text>
<text x="231.6" y="41.5">CDC_TX</text>
<text x="243.2" y="39">DBG3</text>
<text x="243.2" y="41.5">DBG0</text>
<text x="243.6" y="36.4">VOFF</text>
<text x="255.3" y="41.5">GNDREF</text>
<text x="278.6" y="41.5">+5V</text>
<text x="35.6" y="45.3">GNDREF</text>
<text x="51.8" y="45.3">.33uF</text>
<text x="52.8" y="42.8">C1</text>
<text x="68.6" y="42.8">C2</text>
<text x="68.6" y="45.3">.1uF</text>
<text x="104.1" y="44">GNDREF</text>
<text x="127" y="46.6">GNDREF</text>
<text x="179.1" y="42.8">J6</text>
<text x="179.1" y="45.3">Conn_01x03_Pin</text>
<text x="231.6" y="44">DBG1</text>
<text x="231.6" y="46.6">DBG2</text>
<text x="244.3" y="44">GND</text>
<text x="244.9" y="46.6">VTG</text>
<text x="231.6" y="49.1">RC2</text>
<text x="231.6" y="51.7">RC3</text>
<text x="244.6" y="49.1">RA7</text>
<text x="244.6" y="51.7">RA6</text>
<text x="264.2" y="50.4">R3</text>
<text x="264.2" y="52.9">220</text>
<text x="278.1" y="49.1">C3</text>
<text x="278.1" y="51.7">.1uF</text>
<text x="58.4" y="54.2">GNDREF</text>
<text x="166.4" y="58">J7</text>
<text x="189.2" y="58">J10</text>
<text x="231.6" y="54.2">RB2</text>
<text x="231.6" y="56.7">RB1</text>
<text x="231.6" y="59.3">RC4</text>
<text x="244.5" y="56.7">RB3</text>
<text x="244.5" y="59.3">RB0</text>
<text x="244.6" y="54.2">RA5</text>
<text x="265.2" y="58">LED</text>
<text x="265.7" y="55.5">D1</text>
<text x="270.5" y="59.3">GNDREF</text>
<text x="166.4" y="60.6">Conn_01x02</text>
<text x="189.2" y="60.6">Conn_01x02</text>
<text x="231.6" y="61.8">RC5</text>
<text x="231.6" y="64.4">RC6</text>
<text x="244.6" y="61.8">RA2</text>
<text x="244.6" y="64.4">RA1</text>
<text x="166.4" y="68.2">J8</text>
<text x="166.4" y="70.7">Conn_01x02</text>
<text x="189.2" y="70.7">Conn_01x02</text>
<text x="189.2" y="68.2">J11</text>
<text x="231.6" y="66.9">RD4</text>
<text x="231.6" y="69.4">GND</text>
<text x="231.6" y="72">RA3</text>
<text x="244.3" y="69.4">GND</text>
<text x="244.5" y="72">RD7</text>
<text x="244.6" y="66.9">RA0</text>
<text x="266.7" y="69.4">GNDREF</text>
<text x="34.1" y="74.5">NHD_LCD_KJ1</text>
<text x="40.1" y="77.1">~</text>
<text x="57.7" y="77.1">+5V</text>
<text x="118.1" y="74.5">J2</text>
<text x="118.1" y="77.1">Conn_02x04_Odd_Even</text>
<text x="123.2" y="73.3">GNDREF</text>
<text x="219.7" y="74.5">GNDREF</text>
<text x="231.6" y="74.5">RA4</text>
<text x="231.6" y="77.1">RE2</text>
<text x="244.5" y="74.5">RD6</text>
<text x="244.5" y="77.1">RD5</text>
<text x="252.7" y="74.5">GNDREF</text>
<text x="71.1" y="83.4">RV1</text>
<text x="74.9" y="79.6">GNDREF</text>
<text x="166.4" y="78.3">J9</text>
<text x="166.4" y="80.9">Conn_01x02</text>
<text x="189.2" y="80.9">Conn_01x02</text>
<text x="189.2" y="78.3">J12</text>
<text x="231.6" y="79.6">RC7</text>
<text x="231.6" y="82.1">RD0</text>
<text x="244.5" y="79.6">RB5</text>
<text x="244.6" y="82.1">RF7</text>
<text x="71.1" y="86">10k</text>
<text x="76.2" y="89.8">+5V</text>
<text x="231.6" y="84.7">RD1</text>
<text x="231.6" y="87.2">RD2</text>
<text x="231.6" y="89.8">RD3</text>
<text x="244.6" y="84.7">RF6</text>
<text x="244.6" y="87.2">RF5</text>
<text x="244.6" y="89.8">RF4</text>
<text x="105.9" y="91">+9V</text>
<text x="231.6" y="92.3">GND</text>
<text x="231.6" y="94.8">RF0</text>
<text x="244.3" y="92.3">GND</text>
<text x="244.6" y="94.8">RE1</text>
<text x="272.3" y="94.8">SW2</text>
<text x="207" y="98.7">GNDREF</text>
<text x="231.6" y="97.4">RF1</text>
<text x="231.6" y="99.9">RF2</text>
<text x="244.5" y="99.9">RC1</text>
<text x="244.6" y="97.4">RE0</text>
<text x="261.6" y="97.4">GNDREF SW_Push</text>
<text x="231.6" y="102.5">RF3</text>
<text x="244.5" y="102.5">RC0</text>
<text x="256.5" y="105">R1</text>
<text x="256.5" y="107.5">10k</text>
<text x="260.9" y="105">+5V</text>
<text x="275.6" y="108.8">GNDREF</text>
<text x="115.6" y="117.7">J3</text>
<text x="120.7" y="116.4">GNDREF</text>
<text x="172.7" y="119">J4</text>
<text x="176.5" y="117.7">GNDREF</text>
<text x="14.5" y="120.2">+5V</text>
<text x="115.6" y="120.2">Conn_02x04_Odd_Even</text>
<text x="172.7" y="121.5">Conn_02x04_Odd_Even</text>
<text x="19.1" y="126.6">R4</text>
<text x="19.1" y="129.1">220</text>
<text x="21.6" y="132.9">GNDREF</text>
<text x="57.2" y="135.5">GNDREF</text>
<text x="103.4" y="132.9">+9V</text>
<text x="160.5" y="135.5">+9V</text>
</g>
<g font-size="1.8" fill="#0f0f0f">
<text x="163.1" y="27.6">Back3A</text>
<text x="102.7" y="35.2">Rot_OutputA</text>
<text x="163.1" y="32.7">Back1A</text>
<text x="163.1" y="30.1">Back2A</text>
<text x="102.5" y="40.3">Rot_OutputB</text>
<text x="163" y="40.3">Back3D</text>
<text x="163" y="42.8">Back2D</text>
<text x="163" y="45.4">Back1D</text>
<text x="218.8" y="53">Back1D</text>
<text x="252.7" y="50.5">Back1A</text>
<text x="252.7" y="53">Back2A</text>
<text x="218.8" y="55.5">Back2D</text>
<text x="218.8" y="58.1">Back3D</text>
<text x="252.7" y="55.5">Back3A</text>
<text x="100.5" y="65.7">L_D_out</text>
<text x="113" y="64.4">A_Light</text>
<text x="151.5" y="63.2">Back1D</text>
<text x="166.4" y="63.2">Back1D</text>
<text x="174.6" y="63.2">Back1A</text>
<text x="189.2" y="63.2">Back1A</text>
<text x="214.2" y="63.2">Rot_OutputB</text>
<text x="214.4" y="60.6">Rot_OutputA</text>
<text x="254" y="60.6">A_Light</text>
<text x="254" y="65.7">A_Moisture</text>
<text x="254" y="63.2">H_A_in</text>
<text x="151.5" y="73.3">Back2D</text>
<text x="166.4" y="73.3">Back2D</text>
<text x="174.6" y="73.3">Back2A</text>
<text x="189.2" y="73.3">Back2A</text>
<text x="151.5" y="83.5">Back3D</text>
<text x="166.4" y="83.5">Back3D</text>
<text x="174.6" y="83.5">Back3A</text>
<text x="189.2" y="83.5">Back3A</text>
<text x="215.6" y="83.5">Read_Write</text>
<text x="218.1" y="80.9">Register</text>
<text x="254" y="83.5">M_D2</text>
<text x="254" y="80.9">M_D1</text>
<text x="16.2" y="88.6">Register</text>
<text x="17.6" y="86">Enable</text>
<text x="219.5" y="86">Enable</text>
<text x="220.2" y="88.6">GPIO4</text>
<text x="254" y="86">H_D_out</text>
<text x="254" y="88.6">H_D_in</text>
<text x="13.6" y="91.1">Read_Write</text>
<text x="254" y="93.6">L_D_out</text>
<text x="220.2" y="101.3">GPIO7</text>
<text x="220.2" y="98.7">GPIO6</text>
<text x="220.2" y="96.2">GPIO5</text>
<text x="15.7" y="106.3">GPIO4</text>
<text x="101.5" y="107.6">H_D_out</text>
<text x="110.5" y="107.6">H_A_in</text>
<text x="15.7" y="108.9">GPIO5</text>
<text x="15.7" y="111.4">GPIO6</text>
<text x="15.7" y="114">GPIO7</text>
<text x="165.1" y="108.9">M_D2</text>
<text x="107.9" y="129.2">H_D_in</text>
<text x="165.1" y="131.7">M_D1</text>
</g>
<g font-size="1.8" fill="#a90000">
<text x="173.9" y="27.7">3</text>
<text x="36.1" y="32.8">1</text>
<text x="36.1" y="35.3">3</text>
<text x="116.1" y="35.3">1</text>
<text x="128.8" y="35.3">4</text>
<text x="173.9" y="32.8">1</text>
<text x="173.9" y="30.2">2</text>
<text x="229.2" y="32.8">1</text>
<text x="229.2" y="35.3">2</text>
<text x="248.9" y="32.8">29</text>
<text x="248.9" y="35.3">30</text>
<text x="36.1" y="37.8">2</text>
<text x="59.4" y="36.3" transform="rotate(-90 59.4 36.3)">1</text>
<text x="62" y="36.3" transform="rotate(-90 62 36.3)">2</text>
<text x="64.5" y="36.3" transform="rotate(-90 64.5 36.3)">3</text>
<text x="116.1" y="37.8">2</text>
<text x="116.1" y="40.4">3</text>
<text x="128.8" y="40.4">5</text>
<text x="173.9" y="40.4">3</text>
<text x="229.2" y="37.8">3</text>
<text x="229.2" y="40.4">4</text>
<text x="248.9" y="37.8">31</text>
<text x="248.9" y="40.4">32</text>
<text x="173.9" y="45.5">1</text>
<text x="173.9" y="42.9">2</text>
<text x="229.2" y="42.9">5</text>
<text x="229.2" y="45.5">6</text>
<text x="248.9" y="42.9">33</text>
<text x="248.9" y="45.5">34</text>
<text x="229.2" y="48">7</text>
<text x="229.2" y="50.5">8</text>
<text x="229.2" y="53.1">9</text>
<text x="248.9" y="48">35</text>
<text x="248.9" y="50.5">36</text>
<text x="248.9" y="53.1">37</text>
<text x="228.6" y="55.6">10</text>
<text x="228.6" y="58.2">11</text>
<text x="248.9" y="55.6">38</text>
<text x="248.9" y="58.2">39</text>
<text x="161" y="62.3" transform="rotate(-90 161 62.3)">1</text>
<text x="163.6" y="62.3" transform="rotate(-90 163.6 62.3)">2</text>
<text x="183.9" y="62.3" transform="rotate(-90 183.9 62.3)">1</text>
<text x="186.4" y="62.3" transform="rotate(-90 186.4 62.3)">2</text>
<text x="228.6" y="60.7">12</text>
<text x="228.6" y="63.2">13</text>
<text x="228.6" y="65.8">14</text>
<text x="248.9" y="60.7">40</text>
<text x="248.9" y="63.2">41</text>
<text x="248.9" y="65.8">42</text>
<text x="107.7" y="71.2" transform="rotate(-90 107.7 71.2)">2</text>
<text x="110.2" y="71.2" transform="rotate(-90 110.2 71.2)">4</text>
<text x="112.8" y="71.2" transform="rotate(-90 112.8 71.2)">6</text>
<text x="115.3" y="71.2" transform="rotate(-90 115.3 71.2)">8</text>
<text x="228.6" y="68.3">15</text>
<text x="228.6" y="70.9">16</text>
<text x="248.9" y="68.3">43</text>
<text x="248.9" y="70.9">44</text>
<text x="161" y="72.5" transform="rotate(-90 161 72.5)">1</text>
<text x="163.6" y="72.5" transform="rotate(-90 163.6 72.5)">2</text>
<text x="183.9" y="72.5" transform="rotate(-90 183.9 72.5)">1</text>
<text x="186.4" y="72.5" transform="rotate(-90 186.4 72.5)">2</text>
<text x="228.6" y="73.4">17</text>
<text x="228.6" y="75.9">18</text>
<text x="248.9" y="73.4">45</text>
<text x="248.9" y="75.9">46</text>
<text x="64.7" y="83.6">2</text>
<text x="68.3" y="81.4" transform="rotate(-90 68.3 81.4)">3</text>
<text x="107.7" y="80.1" transform="rotate(-90 107.7 80.1)">1</text>
<text x="110.2" y="80.1" transform="rotate(-90 110.2 80.1)">3</text>
<text x="112.8" y="80.1" transform="rotate(-90 112.8 80.1)">5</text>
<text x="115.3" y="80.1" transform="rotate(-90 115.3 80.1)">7</text>
<text x="161" y="82.6" transform="rotate(-90 161 82.6)">1</text>
<text x="163.6" y="82.6" transform="rotate(-90 163.6 82.6)">2</text>
<text x="183.9" y="82.6" transform="rotate(-90 183.9 82.6)">1</text>
<text x="186.4" y="82.6" transform="rotate(-90 186.4 82.6)">2</text>
<text x="228.6" y="78.5">19</text>
<text x="228.6" y="81">20</text>
<text x="228.6" y="83.6">21</text>
<text x="248.9" y="78.5">47</text>
<text x="248.9" y="81">48</text>
<text x="248.9" y="83.6">49</text>
<text x="68.3" y="87.7" transform="rotate(-90 68.3 87.7)">1</text>
<text x="228.6" y="86.1">22</text>
<text x="228.6" y="88.6">23</text>
<text x="248.9" y="86.1">50</text>
<text x="248.9" y="88.6">51</text>
<text x="228.6" y="91.2">24</text>
<text x="228.6" y="93.7">25</text>
<text x="248.9" y="91.2">52</text>
<text x="248.9" y="93.7">53</text>
<text x="228.6" y="96.3">26</text>
<text x="228.6" y="98.8">27</text>
<text x="228.6" y="101.3">28</text>
<text x="248.9" y="96.3">54</text>
<text x="248.9" y="98.8">55</text>
<text x="248.9" y="101.3">56</text>
<text x="105.2" y="114.4" transform="rotate(-90 105.2 114.4)">2</text>
<text x="107.7" y="114.4" transform="rotate(-90 107.7 114.4)">4</text>
<text x="110.2" y="114.4" transform="rotate(-90 110.2 114.4)">6</text>
<text x="112.8" y="114.4" transform="rotate(-90 112.8 114.4)">8</text>
<text x="162.3" y="115.6" transform="rotate(-90 162.3 115.6)">2</text>
<text x="164.8" y="115.6" transform="rotate(-90 164.8 115.6)">4</text>
<text x="167.4" y="115.6" transform="rotate(-90 167.4 115.6)">6</text>
<text x="169.9" y="115.6" transform="rotate(-90 169.9 115.6)">8</text>
<text x="105.2" y="123.3" transform="rotate(-90 105.2 123.3)">1</text>
<text x="107.7" y="123.3" transform="rotate(-90 107.7 123.3)">3</text>
<text x="110.2" y="123.3" transform="rotate(-90 110.2 123.3)">5</text>
<text x="112.8" y="123.3" transform="rotate(-90 112.8 123.3)">7</text>
<text x="162.3" y="124.5" transform="rotate(-90 162.3 124.5)">1</text>
<text x="164.8" y="124.5" transform="rotate(-90 164.8 124.5)">3</text>
<text x="167.4" y="124.5" transform="rotate(-90 167.4 124.5)">5</text>
<text x="169.9" y="124.5" transform="rotate(-90 169.9 124.5)">7</text>
</g>
<text font-size="1.8" fill="#009600" x="115.6" y="82.2">A_Moisture</text>
<g font-size="1.4" fill="#006464">
<text x="47.1" y="82">VDD</text>
<text x="31" y="87.1">E</text>
<text x="31" y="89.6">RS</text>
<text x="48.2" y="84.6">V0</text>
<text x="31" y="92.2">R/W</text>
<text x="31" y="97.3">DB0</text>
<text x="31" y="99.8">DB1</text>
<text x="31" y="102.3">DB2</text>
<text x="31" y="104.9">DB3</text>
<text x="31" y="107.4">DB4</text>
<text x="31" y="110">DB5</text>
<text x="31" y="112.5">DB6</text>
<text x="31" y="115">DB7</text>
<text x="47.2" y="130.3">VSS</text>
</g>
<g font-size="1.4" fill="#a90000">
<text x="52.7" y="81">2</text>
<text x="52.7" y="83.6">3</text>
<text x="27.3" y="86.1">6</text>
<text x="27.3" y="88.6">4</text>
<text x="27.3" y="91.2">5</text>
<text x="27.3" y="96.3">7</text>
<text x="27.3" y="98.8">8</text>
<text x="27.3" y="101.3">9</text>
<text x="26.8" y="103.9">10</text>
<text x="26.8" y="106.4">11</text>
<text x="26.8" y="109">12</text>
<text x="26.8" y="111.5">13</text>
<text x="26.8" y="114">14</text>
<text x="26.8" y="119.1">15</text>
<text x="26.8" y="121.7">16</text>
<text x="52.7" y="129.3">1</text>
</g>
</svg>
